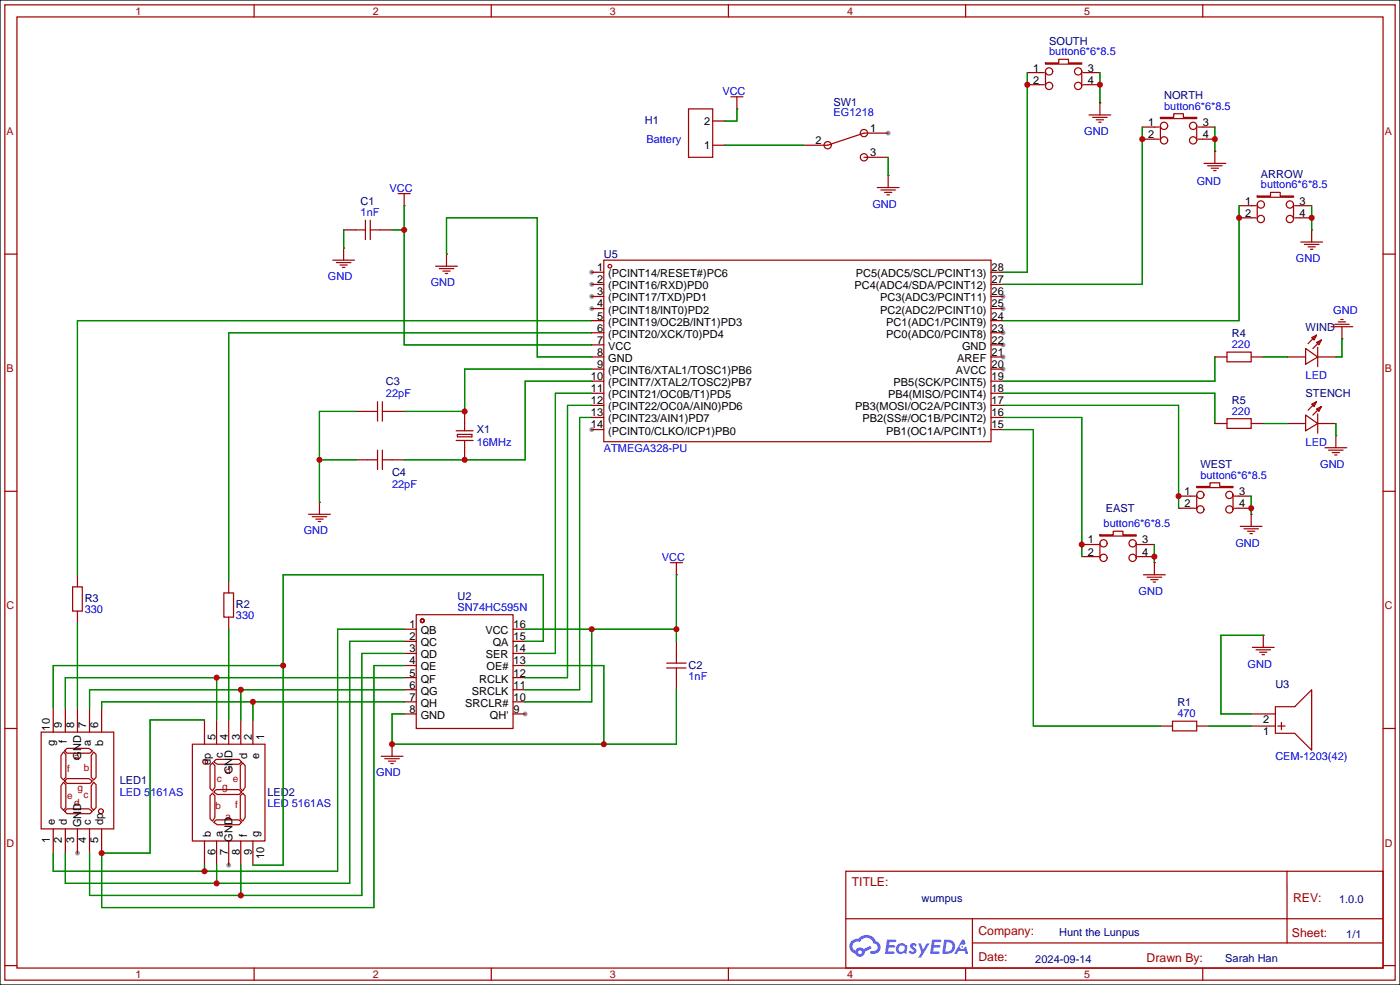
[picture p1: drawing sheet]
<svg xmlns="http://www.w3.org/2000/svg" width="294mm" height="207mm" viewBox="0 0 294 207" stroke-linecap="round" stroke-linejoin="round" font-family="sans-serif">
<path d="M0 0h293.9v206.8h-293.9z" fill="#fff" stroke="#000" stroke-width=".25"/>
<g fill="#999">
<circle cx="110.2" cy="149.9" r=".51"/>
<circle cx="16.3" cy="179.1" r=".51"/>
<circle cx="48" cy="181.6" r=".51"/>
<circle cx="186.4" cy="27.9" r=".51"/>
<circle cx="124.2" cy="57.2" r=".51"/>
<circle cx="124.2" cy="59.7" r=".51"/>
<circle cx="124.2" cy="62.2" r=".51"/>
<circle cx="124.2" cy="64.8" r=".51"/>
<circle cx="124.2" cy="90.2" r=".51"/>
<circle cx="210.6" cy="77.5" r=".51"/>
<circle cx="210.6" cy="74.9" r=".51"/>
<circle cx="210.6" cy="72.4" r=".51"/>
<circle cx="210.6" cy="69.9" r=".51"/>
<circle cx="210.6" cy="64.8" r=".51"/>
<circle cx="210.6" cy="62.2" r=".51"/>
</g>
<g fill="none" stroke="#a10000" stroke-width=".25">
<path d="M1 1h291.9v204.7h-291.9zM3.6 3.6h286.7v199.6h-286.7zM53.3 1v2.6M103.1 1v2.6M152.9 1v2.6M202.7 1v2.6M252.5 1v2.6M1 53.3h2.6M290.3 53.3h2.6M1 103.1h2.6M290.3 103.1h2.6M1 152.9h2.6"/>
<path d="M290.3 152.9h2.6M177.5 182.9h112.8v20.3h-112.8zM177.6 192.8h112.6M204.1 197.9h86.1M204.1 192.8v10.2M270.2 182.9v15M1 202.7h2.6M53.3 203.2v2.5M103.1 203.2v2.5M152.9 203.2v2.5M202.7 203.2v2.5M252.5 203.2v2.5"/>
<path d="M290.3 202.7h2.6"/>
</g>
<g fill="#5487ff">
<path d="M191.2 198.1l.5-.1h.4l.4 .3-.3 .4a.34 .34 0 0 0-.3-.3 .34 .34 0 0 0-.3 .2v.1a.85 .85 0 0 1 .7 .6 .85 .85 0 0 1-.3 .9l-.7 .1-.6-.4 .4-.4 .5 .3 .2-.1v-.2a.88 .88 0 0 1-.6-1.4z"/>
<path d="M192.7 198h.6l.5 1.3 .7-1.3h.7l-1.9 3h-.6l.7-1.1z"/>
<path d="M186.2 197.2h1.7l.2 .2-.1 .3-1.3 .1-.1 .6h1.1l.2 .2-.2 .3h-1.2l-.1 .8h1.3l.1 .3-.1 .2h-1.9z"/>
<path d="M195.6 197.2h1.7l.3 .2-.1 .3-1.3 .1-.1 .6h1.1l.2 .2-.3 .3h-1.1l-.1 .8h1.2l.2 .3-.2 .2h-1.9z"/>
<path d="M202 197.2h.4l.3 .9-.4 .3a.5 .5 0 0 0-.8 .2 .5 .5 0 0 0 .3 .7 .5 .5 0 0 0 .7-.5l.3-.2 .4 1.6h-.5l-.2-.6h-1.2l-.4 .6h-.6z"/>
<path d="M198.2 197.2l-.4 3h.9a1.52 1.52 0 0 0 1.8-1.5 1.52 1.52 0 0 0-1.8-1.5zM198.7 197.8a1 1 0 0 1 1.2 1 1 1 0 0 1-1.3 .9h-.2z"/>
<path d="M188.3 198.4a1.11 1.11 0 0 0 0 1.5 1.11 1.11 0 0 0 1.5 .1l.5 .2 .2-1.6-.4-.2a1.07 1.07 0 0 0-1.8 0zM188.5 199.1a.7 .7 0 0 1 1.4 0 .7 .7 0 0 1-1.4 0z"/>
<path d="M178.8 197.5a1.57 1.57 0 0 0 .7 2.7 1.04 1.04 0 0 0 1.2 .6 1.04 1.04 0 0 0 .8-1l1.5-.8-.3-.5-1.4 .7a1.06 1.06 0 0 0-1.8 .3 1 1 0 0 1-.4-1.4 1 1 0 0 1 1.4-.3 1.53 1.53 0 0 1 1.6-.9 1.53 1.53 0 0 1 1.3 1.2 .82 .82 0 0 1 .8 1 .82 .82 0 0 1-1.2 .5 .31 .31 0 0 0-.4 .3 .31 .31 0 0 0 .3 .3 1.43 1.43 0 0 0 1.9-.9 1.43 1.43 0 0 0-.9-1.8 2.26 2.26 0 0 0-3.8-.5l-.8 .2zM180.1 199.9a.4 .4 0 0 1 .8 0 .4 .4 0 0 1-.8 0z"/>
<circle cx="202" cy="198.7" r=".19"/>
</g>
<g fill="none" stroke="#a10000" stroke-width=".25">
<path d="M218.2 15.2h1M218.2 17.8h1M219.5 13.2h2.7v-.8h2.1v.8h2.8v.3h-7.6zM219.5 15v3M227.1 15v3M227.3 15.2h1M227.3 17.8h1M144.5 22.9h5.1v10.1h-5.1zM153.4 20.3h2.6M154.7 20.3v2.6M181.4 27.9l-7.7 2.6M184.1 39.4h4.6"/>
<path d="M184.9 39.9h3.1M186.4 36.8v2.6M228.6 24.1h4.6M229.4 24.6h3M230.1 25.1h1.5M230.6 25.7h.5M230.9 21.6v2.5M242.3 26.7h1M242.3 29.2h1M243.6 24.6h2.8v-.7h2v.7h2.8v.3h-7.6zM243.6 26.4v3.1M245.1 29.5a.76 .76 0 0 0-1-.7 .76 .76 0 0 0-.3 1.2 .76 .76 0 0 0 1.2-.2l.1-.3"/>
<path d="M251.2 26.4v3.1a.76 .76 0 0 0-1-.7 .76 .76 0 0 0-.3 1.2 .76 .76 0 0 0 1.2-.2l.1-.3M251.5 26.7h1M251.5 29.2h1M252.7 34.3h4.6M253.5 34.8h3M254.3 35.3h1.5M254.8 35.8h.5M255 31.8v2.5M69.8 54.6h4.6M70.6 55.1h3.1M71.4 55.6h1.5M71.9 56.1h.5"/>
<path d="M72.1 52.1v2.5M74.7 48.3h2M76.7 46.2v4.1M77.7 46.2v4.1M77.7 48.3h2.1M83.6 40.6h2.5M84.8 40.6v2.6M91.4 55.9h4.6M92.2 56.4h3M93 56.9h1.5M93.5 57.4h.5M93.7 53.3v2.6"/>
<path d="M126.7 54.6h81.3v38.1h-81.3zM185.7 40.4h1.5M186.2 40.9h.5M262.6 43.2h1.1M262.6 45.7h1.1M263.9 41.1h2.8v-.7h2v.7h2.8v.3h-7.6zM263.9 42.9v3.1M271.5 42.9v3.1M271.8 43.2h1M271.8 45.7h1M273 50.8h4.6M273.8 51.3h3.1"/>
<path d="M274.6 51.8h1.5M275.1 52.3h.5M275.3 48.3v2.5M257.6 73.9h5v2h-5zM274.1 73.2l2.5 1.7-2.5 1.6zM275.3 70.9l1.1-.5-.6 1zM276.4 71.9l1-.5-.5 1zM276.4 70.4l-1.8 1.7M276.6 72.9v4.1M277.4 71.4l-1.8 1.8M279.4 68.6h4.6M280.2 68.1h3"/>
<path d="M280.9 67.6h1.5M281.4 67.1h.5M281.7 68.6v2.5M77.2 86.4h2M77.2 96.5h2M79.2 84.3v4.1M79.2 94.5v4.1M80.3 86.4h2M80.3 84.3v4.1M80.3 94.5v4.1M80.3 96.5h2M95.8 90.4h3.5"/>
<path d="M95.8 92.5h3.5M96 91.2h3.1v.5h-3.1zM97.5 88.9v1.5M97.5 92.5v1.5M257.6 87.9h5v2h-5zM274.1 87.1l2.5 1.8-2.5 1.5zM275.3 84.8l1.1-.5-.6 1zM276.4 85.9l1-.6-.5 1.1zM276.4 84.3l-1.8 1.8M276.6 86.9v4M277.4 85.3l-1.8 1.8M278.1 94h4.6"/>
<path d="M278.9 94.5h3M279.7 95h1.5M280.2 95.5h.5M280.4 91.4v2.6M64.8 108h4.5M65.5 108.5h3.1M66.3 109h1.5M66.8 109.5h.5M67.1 105.4v2.6M140.7 118.1h2.6M142 118.1v2.6M229.6 114.3h1"/>
<path d="M229.6 116.8h1M230.9 112.3h2.8v-.8h2v.8h2.8v.2h-7.6zM230.9 114v3.1M238.5 114v3.1M238.8 114.3h1M238.8 116.8h1M242.3 118.1v2.6M249.9 104.1h1.1M249.9 106.7h1.1M251.2 102.1h2.8v-.8h2v.8h2.8v.3h-7.6zM251.2 103.9v3M258.8 103.9v3"/>
<path d="M259.1 104.1h1M259.1 106.7h1M260.3 110.5h4.6M261.1 111h3.1M261.9 111.5h1.5M262.4 112h.5M262.6 108v2.5M15.2 123.2h2.1v5.1h-2.1zM47 124.5h2v5h-2zM87.4 129h20.3v23.9h-20.3zM140 139.2h4M142 137.2v2"/>
<path d="M240 120.7h4.6M240.8 121.2h3M241.6 121.7h1.5M242.1 122.2h.5M262.9 135.9h4.6M263.7 136.4h3M264.4 136.9h1.5M264.9 137.4h.5M265.2 133.4v2.5M8.6 153.7h15.3v20.3h-15.3zM13.3 157.8l.5 .6v4.8l-.5 .5-.5-.5v-4.6zM14.1 157.1h4.5l.8 .5-.5 .5h-4.8l-.5-.5z"/>
<path d="M19.7 157.8l.5 .6v4.8l-.5 .5-.5-.5v-4.6zM40.4 156.2h15.2v20.3h-15.2zM45.4 159.4h4.8l.5 .5-.5 .5h-4.6l-.7-.5zM80 158.8h4.6M80.8 159.3h3M81.5 159.8h1.6M82.3 156.2v2.6M140 140.2h4M142 140.2v2M246.1 151.4h5.1v2h-5.1zM267.7 148.3h4.1l3.5-3.5v12.7l-3.5-3.6h-4.1zM268.2 152.4h1.5"/>
<path d="M269 151.6v1.6M13.3 164.2l.5 .5v4.8l-.5 .5-.5-.5v-4.5zM13.6 163.9l.5-.5h4.5l.8 .5-.5 .5h-4.8zM13.6 170.3l.5-.5h4.5l.8 .5-.5 .5h-4.8zM19.7 164.2l.5 .5v4.8l-.5 .5-.5-.5v-4.5zM44.1 160.7l.5-.5 .5 .5v4.5l-.5 .8-.5-.5zM44.6 166.5l.5 .5v4.6l-.5 .8-.5-.6v-4.8zM45.4 172.1h4.8l.5 .5-.5 .5h-4.6l-.7-.5zM45.4 165.8h4.8l.5 .5-.5 .5h-4.6l-.7-.5zM51 166.5l.5 .5v4.6l-.5 .8-.6-.6v-4.8zM51 160.2l.5 .5v4.5l-.5 .8-.6-.5v-4.8zM82 160.3h.5"/>
<circle cx="220.2" cy="18" r=".76"/>
<circle cx="220.2" cy="15" r=".76"/>
<circle cx="226.3" cy="18" r=".76"/>
<circle cx="226.3" cy="15" r=".76"/>
<circle cx="173.7" cy="30.5" r=".76"/>
<circle cx="181.4" cy="33" r=".76"/>
<circle cx="181.4" cy="27.9" r=".76"/>
<circle cx="244.3" cy="26.4" r=".76"/>
<circle cx="250.4" cy="26.4" r=".76"/>
<circle cx="128" cy="55.9" r=".38"/>
<circle cx="264.7" cy="46" r=".76"/>
<circle cx="264.7" cy="42.9" r=".76"/>
<circle cx="270.8" cy="46" r=".76"/>
<circle cx="270.8" cy="42.9" r=".76"/>
<circle cx="231.6" cy="117.1" r=".76"/>
<circle cx="231.6" cy="114" r=".76"/>
<circle cx="237.7" cy="117.1" r=".76"/>
<circle cx="237.7" cy="114" r=".76"/>
<circle cx="252" cy="103.9" r=".76"/>
<circle cx="252" cy="106.9" r=".76"/>
<circle cx="258.1" cy="103.9" r=".76"/>
<circle cx="258.1" cy="106.9" r=".76"/>
<circle cx="88.6" cy="130.3" r=".38"/>
<circle cx="43.1" cy="159.9" r=".51"/>
<circle cx="21.2" cy="170.3" r=".51"/>
</g>
<g fill="none" stroke="#870000" stroke-width=".25">
<path d="M215.6 15.2h2.6M215.6 17.8h2.6M228.3 15.2h2.6M228.3 17.8h2.6M149.6 30.5h2.5M149.6 25.4h2.5M154.7 22.9h.1M168.7 30.5h5M181.4 33h5M181.4 27.9h5M186.4 36.8h.1M230.9 21.6h.1"/>
<path d="M239.8 26.7h2.5M239.8 29.2h2.5M252.5 26.7h2.5M252.5 29.2h2.5M255 31.8h.1M72.1 52.1h.1M72.1 48.3h2.6M79.8 48.3h2.5M84.8 43.2h.1M93.7 53.3h.1M124.2 57.2h2.5M124.2 59.7h2.5"/>
<path d="M208 57.2h2.6M208 59.7h2.6M260.1 43.2h2.5M260.1 45.7h2.5M272.8 43.2h2.5M272.8 45.7h2.5M275.3 48.3h.1M124.2 62.2h2.5M124.2 64.8h2.5M124.2 67.3h2.5M124.2 69.9h2.5M124.2 72.4h2.5"/>
<path d="M124.2 74.9h2.5M124.2 77.5h2.5M208 62.2h2.6M208 64.8h2.6M208 67.3h2.6M208 69.9h2.6M208 72.4h2.6M208 74.9h2.6M208 77.5h2.6M255 74.9h2.6M262.6 74.9h2.6M270.3 74.9h3.8"/>
<path d="M276.6 74.9h3.8M281.7 71.1h.1M74.7 86.4h2.5M74.7 96.5h2.5M82.3 86.4h2.5M82.3 96.5h2.5M97.5 86.4v2.5M97.5 94v2.5M124.2 80h2.5M124.2 82.6h2.5M124.2 85.1h2.5M124.2 87.6h2.5"/>
<path d="M124.2 90.2h2.5M208 80h2.6M208 82.6h2.6M208 85.1h2.6M208 87.6h2.6M208 90.2h2.6M255 88.9h2.6M262.6 88.9h2.6M270.3 88.9h3.8M276.6 88.9h3.8M280.4 91.4h.1M67.1 105.4h.1"/>
<path d="M227.1 114.3h2.5M227.1 116.8h2.5M239.8 114.3h2.5M239.8 116.8h2.5M242.3 118.1h.1M247.4 104.1h2.5M247.4 106.7h2.5M260.1 104.1h2.5M260.1 106.7h2.5M262.6 108h.1M16.3 120.7v2.5M16.3 128.3v2.5"/>
<path d="M48 121.9v2.6M48 129.5v2.6M84.8 132.1h2.6M84.8 134.6h2.6M84.8 137.2h2.6M84.8 139.7h2.6M107.7 132.1h2.5M107.7 134.6h2.5M107.7 137.2h2.5M107.7 139.7h2.5M142 120.7h.1M142 134.6v2.6"/>
<path d="M265.2 133.4h.1M11.2 148.6v5.1M13.7 148.6v5.1M16.3 148.6v5.1M18.8 148.6v5.1M21.3 148.6v5.1M42.9 151.1v5.1M45.5 151.1v5.1M48 151.1v5.1M50.5 151.1v5.1M53.1 151.1v5.1M82.3 156.2h.1"/>
<path d="M84.8 142.2h2.6M84.8 144.8h2.6M84.8 147.3h2.6M84.8 149.9h2.6M107.7 142.2h2.5M107.7 144.8h2.5M107.7 147.3h2.5M107.7 149.9h2.5M142 142.2v2.6M243.6 152.4h2.5M251.2 152.4h2.5M262.6 149.9h5.1"/>
<path d="M262.6 152.4h5.1M11.2 174v5.1M13.7 174v5.1M16.3 174v5.1M18.8 174v5.1M21.3 174v5.1M42.9 176.5v5.1M45.5 176.5v5.1M48 176.5v5.1M50.5 176.5v5.1M53.1 176.5v5.1"/>
</g>
<g fill="none" stroke="#008700" stroke-width=".25">
<path d="M215.6 15.2v42h-5M230.9 15.2v6.4M152.1 30.5h16.6M154.7 22.9v2.5h-2.6M186.4 33v3.8M239.8 26.7v33h-29.2M255 26.7v5.1M72.1 48.3v3.8M82.3 48.3h2.5M84.8 43.2v29.2h39.4M93.7 53.3v-7.6h19.1v29.2h11.4M260.1 43.2v24.1h-49.5"/>
<path d="M275.3 43.2v5.1M124.2 69.9h-76.2v52M124.2 67.3h-107.9v53.4M124.2 77.5h-26.7v8.9h-12.7M255 74.9v5.1h-44.4M265.2 74.9h5.1M281.7 71.1v3.8h-1.3M67.1 96.5h7.6M74.7 86.4h-7.6v19M124.2 82.6h-7.6v54.6h-6.4M124.2 85.1h-5.1v57.1h-8.9M124.2 87.6h-2.5v57.2h-11.5"/>
<path d="M124.2 80h-14v16.5h-25.4M210.6 85.1h36.8v21.6M210.6 87.6h16.5v29.2M210.6 82.6h44.4v6.3M210.6 90.2h6.3v62.2h26.7M265.2 88.9h5.1M280.4 88.9v2.5M242.3 114.3v3.8M262.6 104.1v3.9M16.3 130.8v17.8M48 132.1v19M59.4 139.7h-48.2v8.9"/>
<path d="M84.8 132.1h-13.9v50.8h-59.7v-3.8M84.8 139.7h-6.3v50.8h-57.2v-11.4h10.2v-28h11.4M84.8 134.6h-11.4v50.8h-59.7v-6.3M84.8 137.2h-8.9v50.8h-57.1v-8.9M110.2 132.1h31.8M110.2 139.7h16.5v16.5M110.2 134.6h3.8v-13.9h-54.6v60.9h-6.3M124.2 132.1v15.2h-14M142 120.7v13.9M265.2 133.4h-8.9v16.5h6.3M45.5 142.2v8.9M50.5 144.8v6.3"/>
<path d="M53.1 147.3v3.8M84.8 147.3h-63.5v1.3M84.8 142.2h-71.1v6.4M84.8 144.8h-66v3.8M142 144.8v11.4h-59.7v-6.3h2.5M253.7 152.4h8.9M42.9 181.6v1.3M45.5 181.6v3.8M50.5 181.6v6.4"/>
</g>
<g fill="#c00">
<circle cx="124.2" cy="132.1" r=".63"/>
<circle cx="142" cy="132.1" r=".63"/>
<circle cx="126.7" cy="156.2" r=".63"/>
<circle cx="82.3" cy="156.2" r=".63"/>
<circle cx="42.9" cy="182.9" r=".63"/>
<circle cx="45.5" cy="185.4" r=".63"/>
<circle cx="50.5" cy="188" r=".63"/>
<circle cx="21.3" cy="179.1" r=".63"/>
<circle cx="59.4" cy="139.7" r=".63"/>
<circle cx="45.5" cy="142.2" r=".63"/>
<circle cx="50.5" cy="144.8" r=".63"/>
<circle cx="53.1" cy="147.3" r=".63"/>
<circle cx="84.8" cy="48.3" r=".63"/>
<circle cx="262.6" cy="106.7" r=".63"/>
<circle cx="230.9" cy="17.8" r=".63"/>
<circle cx="242.3" cy="116.8" r=".63"/>
<circle cx="227.1" cy="114.3" r=".63"/>
<circle cx="247.4" cy="104.1" r=".63"/>
<circle cx="275.3" cy="45.7" r=".63"/>
<circle cx="255" cy="29.2" r=".63"/>
<circle cx="215.6" cy="17.8" r=".63"/>
<circle cx="260.1" cy="45.7" r=".63"/>
<circle cx="239.8" cy="29.2" r=".63"/>
<circle cx="97.5" cy="96.5" r=".63"/>
<circle cx="67.1" cy="96.5" r=".63"/>
<circle cx="97.5" cy="86.4" r=".63"/>
</g>
<g font-size="2.6" fill="#a00000">
<text x="178.8" y="186.1">TITLE:</text>
<text x="271.4" y="189.4">REV:</text>
<text x="205.4" y="196.3">Company:</text>
<text x="271.2" y="196.7">Sheet:</text>
<text x="205.4" y="201.8">Date:</text>
<text x="240.7" y="201.9">Drawn By:</text>
</g>
<g font-size="2.3" fill="#000080">
<text x="220.2" y="9.4">SOUTH</text>
<text x="175" y="22.1">SW1</text>
<text x="244.4" y="20.8">NORTH</text>
<text x="135.4" y="26.1">H1</text>
<text x="264.7" y="37.3">ARROW</text>
<text x="75.7" y="43.1">C1</text>
<text x="126.7" y="54.1">U5</text>
<text x="258.6" y="70.8">R4</text>
<text x="274.1" y="69.4">WIND</text>
<text x="81" y="80.8">C3</text>
<text x="274.1" y="83.4">STENCH</text>
<text x="258.6" y="84.8">R5</text>
<text x="100.1" y="91">X1</text>
<text x="82.3" y="99.9">C4</text>
<text x="252" y="98.3">WEST</text>
<text x="232.2" y="107.5">EAST</text>
<text x="96.1" y="126">U2</text>
<text x="17.8" y="126.4">R3</text>
<text x="49.5" y="127.7">R2</text>
<text x="144.5" y="140.4">C2</text>
<text x="247.1" y="148.3">R1</text>
<text x="267.7" y="144.3">U3</text>
<text x="25.1" y="164.6">LED1</text>
<text x="56.1" y="167.1">LED2</text>
<text x="193.5" y="189.4">wumpus</text>
<text x="281.1" y="189.5">1.0.0</text>
<text x="222.3" y="196.4">Hunt the Lunpus</text>
<text x="282.6" y="197">1/1</text>
<text x="217.3" y="202">2024-09-14</text>
<text x="257.2" y="202">Sarah Han</text>
</g>
<g font-size="2.3" fill="#00f">
<text x="220.2" y="11.6">button6*6*8.5</text>
<text x="151.6" y="20">VCC</text>
<text x="244.4" y="23">button6*6*8.5</text>
<text x="135.7" y="29.9">Battery</text>
<text x="175" y="24.4">EG1218</text>
<text x="227.6" y="28.4">GND</text>
<text x="81.8" y="40.3">VCC</text>
<text x="251.2" y="38.9">GND</text>
<text x="264.7" y="39.5">button6*6*8.5</text>
<text x="75.7" y="45.3">1nF</text>
<text x="183.1" y="43.6">GND</text>
<text x="68.8" y="58.8">GND</text>
<text x="272" y="55">GND</text>
<text x="90.4" y="60.1">GND</text>
<text x="279.9" y="66">GND</text>
<text x="258.6" y="73">220</text>
<text x="81" y="83.4">22pF</text>
<text x="274.1" y="79.5">LED</text>
<text x="258.6" y="87">220</text>
<text x="100.1" y="93.5">16MHz</text>
<text x="126.7" y="94.8">ATMEGA328-PU</text>
<text x="274.1" y="93.5">LED</text>
<text x="252" y="100.5">button6*6*8.5</text>
<text x="277.1" y="98.2">GND</text>
<text x="82.3" y="102.4">22pF</text>
<text x="63.8" y="112.2">GND</text>
<text x="231.7" y="110.6">button6*6*8.5</text>
<text x="138.9" y="117.8">VCC</text>
<text x="259.3" y="114.7">GND</text>
<text x="239" y="124.9">GND</text>
<text x="17.8" y="128.7">330</text>
<text x="49.5" y="129.9">330</text>
<text x="96.1" y="128.2">SN74HC595N</text>
<text x="144.5" y="142.7">1nF</text>
<text x="261.9" y="140.1">GND</text>
<text x="247.1" y="150.5">470</text>
<text x="267.7" y="159.6">CEM-1203(42)</text>
<text x="25.1" y="167.2">LED 5161AS</text>
<text x="79" y="163">GND</text>
<text x="56.1" y="169.4">LED 5161AS</text>
</g>
<g font-size="2.3">
<text x="216.9" y="15">1</text>
<text x="216.9" y="17.6">2</text>
<text x="228.3" y="15">3</text>
<text x="228.3" y="17.6">4</text>
<text x="147.8" y="26.2">2</text>
<text x="182.6" y="27.7">1</text>
<text x="241" y="26.4">1</text>
<text x="241" y="29">2</text>
<text x="252.5" y="26.4">3</text>
<text x="252.5" y="29">4</text>
<text x="147.8" y="31.3">1</text>
<text x="171.2" y="30.3">2</text>
<text x="182.6" y="32.8">3</text>
<text x="261.4" y="43">1</text>
<text x="261.4" y="45.5">2</text>
<text x="272.8" y="43">3</text>
<text x="272.8" y="45.5">4</text>
<text x="125.3" y="56.9">1</text>
<text x="125.3" y="59.5">2</text>
<text x="127.7" y="58.2">(PCINT14/RESET#)PC6</text>
<text x="179.6" y="58.2">PC5(ADC5/SCL/PCINT13)</text>
<text x="208.2" y="59.5">27</text>
<text x="208.2" y="56.9">28</text>
<text x="125.3" y="62">3</text>
<text x="125.3" y="64.5">4</text>
<text x="127.7" y="60.7">(PCINT16/RXD)PD0</text>
<text x="127.7" y="63.3">(PCINT17/TXD)PD1</text>
<text x="127.7" y="65.8">(PCINT18/INT0)PD2</text>
<text x="179.4" y="60.7">PC4(ADC4/SDA/PCINT12)</text>
<text x="184.8" y="65.8">PC2(ADC2/PCINT10)</text>
<text x="184.8" y="63.3">PC3(ADC3/PCINT11)</text>
<text x="208.2" y="64.5">25</text>
<text x="208.2" y="62">26</text>
<text x="125.3" y="67.1">5</text>
<text x="125.3" y="69.6">6</text>
<text x="127.7" y="68.4">(PCINT19/OC2B/INT1)PD3</text>
<text x="127.7" y="70.9">(PCINT20/XCK/T0)PD4</text>
<text x="186" y="70.9">PC0(ADC0/PCINT8)</text>
<text x="186" y="68.4">PC1(ADC1/PCINT9)</text>
<text x="208.2" y="69.6">23</text>
<text x="208.2" y="67.1">24</text>
<text x="125.3" y="72.2">7</text>
<text x="125.3" y="74.7">8</text>
<text x="125.3" y="77.2">9</text>
<text x="127.7" y="73.4">VCC</text>
<text x="127.7" y="76">GND</text>
<text x="200.9" y="76">AREF</text>
<text x="202" y="73.4">GND</text>
<text x="208.2" y="77.2">20</text>
<text x="208.2" y="74.7">21</text>
<text x="208.2" y="72.2">22</text>
<text x="124.1" y="79.8">10</text>
<text x="124.1" y="82.3">11</text>
<text x="127.7" y="78.5">(PCINT6/XTAL1/TOSC1)PB6</text>
<text x="127.7" y="81.1">(PCINT7/XTAL2/TOSC2)PB7</text>
<text x="127.7" y="83.6">(PCINT21/OC0B/T1)PD5</text>
<text x="186.4" y="83.6">PB4(MISO/PCINT4)</text>
<text x="187.6" y="81.1">PB5(SCK/PCINT5)</text>
<text x="200.7" y="78.5">AVCC</text>
<text x="208.2" y="82.3">18</text>
<text x="208.2" y="79.8">19</text>
<text x="124.1" y="84.9">12</text>
<text x="124.1" y="87.4">13</text>
<text x="124.1" y="89.9">14</text>
<text x="127.7" y="86.1">(PCINT22/OC0A/AIN0)PD6</text>
<text x="127.7" y="88.7">(PCINT23/AIN1)PD7</text>
<text x="179.5" y="86.1">PB3(MOSI/OC2A/PCINT3)</text>
<text x="181" y="88.7">PB2(SS#/OC1B/PCINT2)</text>
<text x="208.2" y="89.9">15</text>
<text x="208.2" y="87.4">16</text>
<text x="208.2" y="84.9">17</text>
<text x="127.7" y="91.2">(PCINT0/CLKO/ICP1)PB0</text>
<text x="186" y="91.2">PB1(OC1A/PCINT1)</text>
<text x="248.7" y="103.9">1</text>
<text x="248.7" y="106.5">2</text>
<text x="260.1" y="103.9">3</text>
<text x="260.1" y="106.5">4</text>
<text x="228.3" y="114.1">1</text>
<text x="228.3" y="116.6">2</text>
<text x="239.8" y="114.1">3</text>
<text x="239.8" y="116.6">4</text>
<text x="86" y="131.9">1</text>
<text x="107.8" y="131.9">16</text>
<text x="86" y="134.4">2</text>
<text x="86" y="136.9">3</text>
<text x="88.3" y="133.1">QB</text>
<text x="88.3" y="135.7">QC</text>
<text x="101.9" y="133.1">VCC</text>
<text x="103.4" y="135.7">QA</text>
<text x="107.8" y="136.9">14</text>
<text x="107.8" y="134.4">15</text>
<text x="86" y="139.5">4</text>
<text x="86" y="142">5</text>
<text x="88.3" y="138.2">QD</text>
<text x="88.3" y="140.7">QE</text>
<text x="88.3" y="143.3">QF</text>
<text x="100.6" y="143.3">RCLK</text>
<text x="102" y="138.2">SER</text>
<text x="102.1" y="140.7">OE#</text>
<text x="107.8" y="142">12</text>
<text x="107.8" y="139.5">13</text>
<text x="86" y="144.6">6</text>
<text x="86" y="147.1">7</text>
<text x="86" y="149.6">8</text>
<text x="88.3" y="145.8">QG</text>
<text x="88.3" y="148.4">QH</text>
<text x="97.6" y="148.4">SRCLR#</text>
<text x="99.1" y="145.8">SRCLK</text>
<text x="107.8" y="149.6">9</text>
<text x="107.8" y="147.1">10</text>
<text x="107.8" y="144.6">11</text>
<text x="10.5" y="153.4" transform="rotate(-90 10.5 153.4)">10</text>
<text x="13" y="152.9" transform="rotate(-90 13 152.9)">9</text>
<text x="15.5" y="152.9" transform="rotate(-90 15.5 152.9)">8</text>
<text x="18.1" y="152.9" transform="rotate(-90 18.1 152.9)">7</text>
<text x="20.6" y="152.9" transform="rotate(-90 20.6 152.9)">6</text>
<text x="45.3" y="155.4" transform="rotate(-90 45.3 155.4)">5</text>
<text x="47.8" y="155.4" transform="rotate(-90 47.8 155.4)">4</text>
<text x="50.3" y="155.4" transform="rotate(-90 50.3 155.4)">3</text>
<text x="52.9" y="155.4" transform="rotate(-90 52.9 155.4)">2</text>
<text x="55.4" y="155.4" transform="rotate(-90 55.4 155.4)">1</text>
<text x="88.3" y="150.9">GND</text>
<text x="102.9" y="150.9">QH'</text>
<text x="265.2" y="154.2">1</text>
<text x="265.2" y="151.7">2</text>
<text x="11.5" y="156.7" transform="rotate(-90 11.5 156.7)">g</text>
<text x="14" y="156" transform="rotate(-90 14 156)">f</text>
<text x="17.1" y="159.5" transform="rotate(-90 17.1 159.5)">GND</text>
<text x="19.1" y="156.7" transform="rotate(-90 19.1 156.7)">a</text>
<text x="21.6" y="156.7" transform="rotate(-90 21.6 156.7)">b</text>
<text x="44.2" y="160.5" transform="rotate(-90 44.2 160.5)">dp</text>
<text x="46.8" y="159.1" transform="rotate(-90 46.8 159.1)">c</text>
<text x="51.9" y="159.2" transform="rotate(-90 51.9 159.2)">d</text>
<text x="54.4" y="159.2" transform="rotate(-90 54.4 159.2)">e</text>
<text x="48.8" y="162.6" transform="rotate(-90 48.8 162.6)">GND</text>
<text x="11.5" y="173.2" transform="rotate(-90 11.5 173.2)">e</text>
<text x="14" y="173.2" transform="rotate(-90 14 173.2)">d</text>
<text x="17.1" y="173.7" transform="rotate(-90 17.1 173.7)">GND</text>
<text x="19.1" y="173.2" transform="rotate(-90 19.1 173.2)">c</text>
<text x="21.6" y="173.2" transform="rotate(-90 21.6 173.2)">dp</text>
<text x="10.5" y="177" transform="rotate(-90 10.5 177)">1</text>
<text x="13" y="177" transform="rotate(-90 13 177)">2</text>
<text x="15.5" y="177" transform="rotate(-90 15.5 177)">3</text>
<text x="18.1" y="177" transform="rotate(-90 18.1 177)">4</text>
<text x="20.6" y="177" transform="rotate(-90 20.6 177)">5</text>
<text x="44.2" y="175.7" transform="rotate(-90 44.2 175.7)">b</text>
<text x="45.3" y="179.5" transform="rotate(-90 45.3 179.5)">6</text>
<text x="46.8" y="175.7" transform="rotate(-90 46.8 175.7)">a</text>
<text x="47.8" y="179.5" transform="rotate(-90 47.8 179.5)">7</text>
<text x="48.8" y="176.7" transform="rotate(-90 48.8 176.7)">GND</text>
<text x="50.3" y="179.5" transform="rotate(-90 50.3 179.5)">8</text>
<text x="51.9" y="175.7" transform="rotate(-90 51.9 175.7)">f</text>
<text x="52.9" y="179.5" transform="rotate(-90 52.9 179.5)">9</text>
<text x="54.4" y="175.7" transform="rotate(-90 54.4 175.7)">g</text>
<text x="55.4" y="180.3" transform="rotate(-90 55.4 180.3)">10</text>
</g>
<g font-size="2.2" fill="#a00000">
<text x="28.4" y="3.1">1</text>
<text x="78.2" y="3.1">2</text>
<text x="128" y="3.1">3</text>
<text x="177.8" y="3.1">4</text>
<text x="227.6" y="3.1">5</text>
<text x="1.4" y="28.3">A</text>
<text x="290.7" y="28.3">A</text>
<text x="1.4" y="78.1">B</text>
<text x="290.7" y="78.1">B</text>
<text x="1.4" y="127.9">C</text>
<text x="290.7" y="127.9">C</text>
<text x="1.4" y="177.7">D</text>
<text x="290.7" y="177.7">D</text>
<text x="28.4" y="205.3">1</text>
<text x="78.2" y="205.3">2</text>
<text x="128" y="205.3">3</text>
<text x="177.8" y="205.3">4</text>
<text x="227.6" y="205.3">5</text>
</g>
<g font-size="2.1" fill="#a00000">
<text x="15.6" y="159.5">a</text>
<text x="17.6" y="161.9">b</text>
<text x="14.1" y="167.7">e</text>
<text x="14.1" y="162.1">f</text>
<text x="16.3" y="165.9">g</text>
<text x="17.5" y="167.5">c</text>
<text x="45.5" y="164.1">c</text>
<text x="46.6" y="165.8">g</text>
<text x="47.3" y="162.6">d</text>
<text x="48.9" y="164.1">e</text>
<text x="15.6" y="169.2">d</text>
<text x="45.3" y="169.8">b</text>
<text x="47.4" y="172.2">a</text>
<text x="49.3" y="169.7">f</text>
</g>
</svg>
